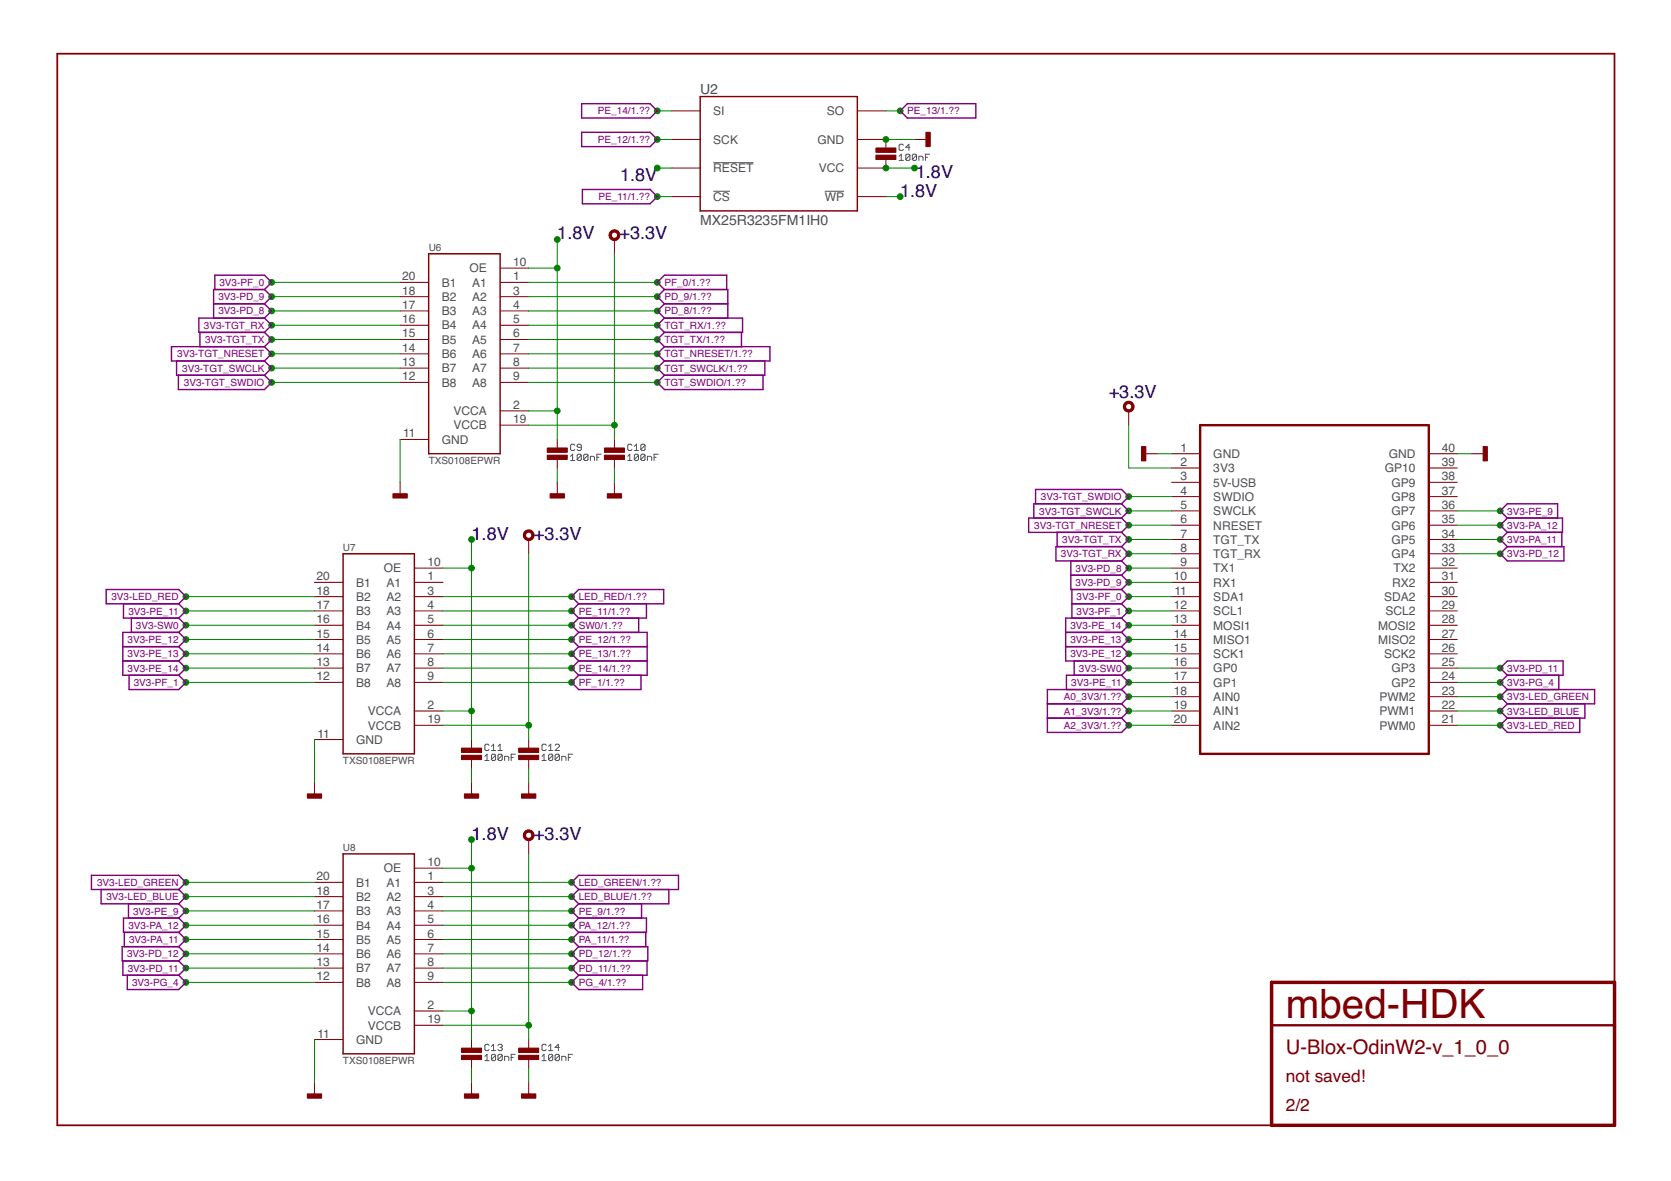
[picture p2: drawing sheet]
<svg xmlns="http://www.w3.org/2000/svg" width="297mm" height="210mm" viewBox="0 0 297 210" stroke-linecap="round" stroke-linejoin="round" font-family="sans-serif">
<g fill="none" stroke="#505050" stroke-width=".18">
<path d="M126.8 28.9h7.1M126.8 34h3M146.6 34h3.5M159.8 27.8l.4-.4v1.1M159.8 28.5h.8M160.6 25.8l-.2-.2h-.4l-.2 .2v.8l.2 .1h.4l.2-.1M161.8 27.6v.7l-.2 .2h-.4l-.2-.2M161.8 27.6l-.2-.2h-.4l-.2 .2v.7M161.8 27.6l-.8 .7M161.8 26.2h-.8l.6-.6v1.1M162.9 27.6v.7l-.2 .2h-.3l-.2-.2M162.9 27.6l-.2-.2h-.3l-.2 .2v.7"/>
<path d="M162.9 27.6l-.7 .7M163.3 28.5v-.7h.6l.2 .2v.5M164.5 28h.4M165.2 27.4h-.7v1.1M102.2 79.1l-.2-.1h-.4l-.2 .1v.8l.2 .2h.4l.2-.2M103.3 79.5h-.5l-.2-.2 .2-.3h.3l.2 .1v.8l-.2 .2h-.3l-.2-.2M112.3 79.1l-.2-.1h-.3l-.2 .1v.8l.2 .2h.3l.2-.2M112.8 79.3l.3-.3v1.1M114.7 79.1l-.2-.1h-.4l-.2 .1v.8M114.7 79.1v.8l-.2 .2h-.4l-.2-.2M114.7 79.1l-.8 .8M101.4 81.1l.4-.4v1.2"/>
<path d="M101.4 81.9h.8M103.3 80.9v.8l-.2 .2h-.3l-.2-.2M103.3 80.9l-.2-.2h-.3l-.2 .2v.8M103.3 80.9l-.7 .8M104.5 80.9v.8l-.2 .2h-.4l-.1-.2M104.5 80.9l-.2-.2h-.4l-.1 .2v.8M104.5 80.9l-.7 .8M104.9 81.9v-.8h.6l.2 .2v.6M106.1 81.3h.4M106.8 80.7h-.7v1.2M111.6 81.9h.7M111.6 81.1l.4-.4v1.2"/>
<path d="M112.8 80.1h.7M113.5 80.9v.8l-.2 .2h-.4l-.1-.2M113.5 80.9l-.2-.2h-.4l-.1 .2v.8M113.5 80.9l-.7 .8M114.7 80.9v.8l-.2 .2h-.4l-.2-.2M114.7 80.9l-.2-.2h-.4l-.2 .2v.8M114.7 80.9l-.8 .8M115.1 81.9v-.8h.6l.1 .2v.6M116.3 81.3h.3M117 80.7h-.7v1.2M86.2 134.4l.4-.4v1.2M86.2 135.2h.7"/>
<path d="M86.9 132.5l-.2-.2h-.3l-.2 .2v.7l.2 .2h.3l.2-.2M87.4 133.4h.7M87.4 132.7l.3-.4v1.1M88.1 134.2v.8l-.2 .2h-.4l-.1-.2M88.1 134.2l-.2-.2h-.4l-.1 .2v.8M88.1 134.2l-.7 .8M88.5 133.4h.8M88.5 132.7l.4-.4v1.1M89.3 134.2v.8l-.2 .2h-.4l-.2-.2M89.3 134.2l-.2-.2h-.4l-.2 .2v.8M89.3 134.2l-.8 .8M89.7 135.2v-.8h.6l.1 .2v.6"/>
<path d="M90.9 134.6h.3M91.6 134h-.7v1.2M96.4 135.2h.7M96.4 134.4l.3-.4v1.2M97.1 132.5l-.2-.2h-.4l-.1 .2v.7l.1 .2h.4l.2-.2M97.5 133.4h.8M97.5 132.7l.4-.4v1.1M98.3 134.2v.8l-.2 .2h-.4l-.2-.2M98.3 134.2l-.2-.2h-.4l-.2 .2v.8M98.3 134.2l-.8 .8M98.7 132.5l.2-.2h.4l.1 .2v.2l-.7 .7h.7M99.4 134.2v.8l-.1 .2h-.4l-.2-.2"/>
<path d="M99.4 134.2l-.1-.2h-.4l-.2 .2v.8M99.4 134.2l-.7 .8M99.9 135.2v-.8h.5l.2 .2v.6M101 134.6h.4M101.8 134h-.8v1.2M86.2 187.7l.4-.3v1.1M86.2 188.5h.7M86.9 185.8l-.2-.2h-.3l-.2 .2v.7l.2 .2h.3l.2-.2M87.4 186l.3-.4v1.1M87.4 186.7h.7M88.1 187.6l-.2-.2h-.4l-.1 .2v.7M88.1 187.6v.7l-.2 .2h-.4l-.1-.2"/>
<path d="M88.1 187.6l-.7 .7M88.5 185.8l.2-.2h.4l.2 .2-.2 .4M88.9 186.2h.2M89.1 186.2l.2 .2-.2 .3h-.4l-.2-.2M89.3 187.6l-.2-.2h-.4l-.2 .2v.7M89.3 187.6v.7l-.2 .2h-.4l-.2-.2M89.3 187.6l-.8 .7M89.7 188.5v-.8h.6l.1 .2v.6M90.9 187.9h.3M91.6 187.4h-.7v1.1M96.4 187.7l.3-.3v1.1M96.4 188.5h.7"/>
<path d="M97.1 185.8l-.2-.2h-.4l-.1 .2v.7l.1 .2h.4l.2-.2M97.5 186l.4-.4v1.1M97.5 186.7h.8M98.3 187.6l-.2-.2h-.4l-.2 .2v.7M98.3 187.6v.7l-.2 .2h-.4l-.2-.2M98.3 187.6l-.8 .7M99.4 187.6l-.1-.2h-.4l-.2 .2v.7M99.4 187.6v.7l-.1 .2h-.4l-.2-.2M99.4 187.6l-.7 .7M99.4 186.2h-.7l.6-.6v1.1M99.9 188.5v-.8h.5l.2 .2v.6M101 187.9h.4"/>
<path d="M101.8 187.4h-.8v1.1"/>
</g>
<path d="M287 174.6v-165.1h-276.8v190.5h215.8" fill="none" stroke="#800000" stroke-width=".32"/>
<path d="M226 174.6h61v25.4h-61z" fill="none" stroke="#800000" stroke-width=".61"/>
<path d="M213.3 75.6h40.7v58.4h-40.7zM226 182.2h61" fill="none" stroke="#800000" stroke-width=".42"/>
<g fill="none" stroke="#800000" stroke-width=".18">
<path d="M119.4 19.7h5.1M152.4 19.7h5.1M119.4 24.8h5.1M119.4 29.9h5.1M119.4 34.9h5.1M152.4 24.8h5.1v1.5M152.4 34.9h5.1M157.5 28.3v1.6h-5.1M162.6 24.8h2.5M71.1 50.2h5.1M71.1 52.7h5.1M71.1 55.3h5.1"/>
<path d="M71.1 57.8h5.1M88.9 50.2h5.1M88.9 52.7h5.1M88.9 55.3h5.1M88.9 57.8h5.1M88.9 47.6h5.1M109.2 42.6v2.5M71.1 60.3h5.1M71.1 62.9h5.1M71.1 65.4h5.1M71.1 68h5.1M71.1 78.1h5.1"/>
<path d="M88.9 60.3h5.1M88.9 62.9h5.1M88.9 65.4h5.1M88.9 68h5.1M88.9 73h5.1M88.9 75.6h5.1M99.1 78.1v1.5M109.2 78.1v1.5M200.6 73v2.6M71.1 85.7v2.6M94 95.9v2.5M99.1 81.7v1.5"/>
<path d="M99.1 85.7v2.6M109.2 81.7v1.5M109.2 85.7v2.6M203.2 80.6h2.5M208.3 80.6h5M208.3 83.2h5M208.3 85.7h5M208.3 88.3h5M208.3 90.8h5M208.3 93.3h5M208.3 95.9h5M208.3 98.4h5"/>
<path d="M254 80.6h5.1M254 83.2h5.1M254 85.7h5.1M254 88.3h5.1M254 90.8h5.1M254 93.3h5.1M254 95.9h5.1M254 98.4h5.1M261.6 80.6h2.5M55.9 103.5h5.1M55.9 106h5.1M55.9 108.6h5.1"/>
<path d="M55.9 111.1h5.1M55.9 113.7h5.1M55.9 116.2h5.1M55.9 118.7h5.1M73.7 101h5M73.7 103.5h5M73.7 106h5M73.7 108.6h5M73.7 111.1h5M73.7 113.7h5M73.7 116.2h5M73.7 118.7h5"/>
<path d="M208.3 101h5M208.3 103.5h5M208.3 106h5M208.3 108.6h5M208.3 111.1h5M208.3 113.7h5M208.3 116.2h5M208.3 118.7h5M254 101h5.1M254 103.5h5.1M254 106h5.1M254 108.6h5.1"/>
<path d="M254 111.1h5.1M254 113.7h5.1M254 116.2h5.1M254 118.7h5.1M55.9 121.3h5.1M55.9 131.4h5.1M55.9 139.1v2.5M73.7 121.3h5M73.7 126.4h5M73.7 128.9h5M83.8 131.4v1.6M83.8 135v1.5"/>
<path d="M83.8 139.1v2.5M94 131.4v1.6M94 135v1.5M94 139.1v2.5M208.3 121.3h5M208.3 123.8h5M208.3 126.4h5M208.3 128.9h5M254 121.3h5.1M254 123.8h5.1M254 126.4h5.1M254 128.9h5.1"/>
<path d="M55.9 156.8h5.1M55.9 159.4h5.1M73.7 156.8h5M73.7 159.4h5M73.7 154.3h5M94 149.2v2.6M55.9 161.9h5.1M55.9 164.4h5.1M55.9 167h5.1M55.9 169.5h5.1M55.9 172.1h5.1M55.9 174.6h5.1"/>
<path d="M73.7 161.9h5M73.7 164.4h5M73.7 167h5M73.7 169.5h5M73.7 172.1h5M73.7 174.6h5M73.7 179.7h5M55.9 192.4v2.5M55.9 184.8h5.1M73.7 182.2h5M83.8 184.8v1.5M83.8 188.3v1.5"/>
<path d="M83.8 192.4v2.5M94 184.8v1.5M94 188.3v1.5M94 192.4v2.5"/>
</g>
<g fill="#800000" stroke="#800000" stroke-width=".18">
<path d="M199.9 71.7a.96 .96 0 0 1 1.5 0 .96 .96 0 0 1-.4 1.5 .96 .96 0 0 1-1.3-.9h.4a.56 .56 0 0 1 .8-.5 .56 .56 0 0 1 .1 .9 .56 .56 0 0 1-.9-.2v-.2h-.4z" fill-rule="evenodd"/>
<path d="M108.5 41.2a.96 .96 0 0 1 1.5 0 .96 .96 0 0 1-.5 1.5 .96 .96 0 0 1-1.2-.9h.4a.56 .56 0 0 1 .8-.5 .56 .56 0 0 1 .1 .9 .56 .56 0 0 1-.9-.2v-.2h-.4z" fill-rule="evenodd"/>
<path d="M93.2 94.5a.96 .96 0 0 1 1.6 0 .96 .96 0 0 1-.5 1.5 .96 .96 0 0 1-1.3-.9h.4a.56 .56 0 0 1 .8-.4 .56 .56 0 0 1 .1 .9 .56 .56 0 0 1-.8-.3l-.1-.2h-.4z" fill-rule="evenodd"/>
<path d="M93.2 147.9a.96 .96 0 0 1 1.6 0 .96 .96 0 0 1-.5 1.5 .96 .96 0 0 1-1.3-.9h.4a.56 .56 0 0 1 .8-.5 .56 .56 0 0 1 .1 .9 .56 .56 0 0 1-.8-.3l-.1-.1h-.4z" fill-rule="evenodd"/>
</g>
<g fill="#800000" stroke="#800000" stroke-width=".18">
<path d="M202.9 79.4h.8v2.5h-.8z"/>
<path d="M263.6 79.4h.8v2.5h-.8z"/>
<path d="M164.6 23.5h.8v2.6h-.8z"/>
<path d="M155.7 26.3h3.6v.8h-3.6z"/>
<path d="M155.7 27.6h3.6v.7h-3.6z"/>
<path d="M97.3 79.6h3.5v.8h-3.5z"/>
<path d="M97.3 80.9h3.5v.8h-3.5z"/>
<path d="M107.4 79.6h3.6v.8h-3.6z"/>
<path d="M107.4 80.9h3.6v.8h-3.6z"/>
<path d="M97.8 87.8h2.5v.7h-2.5z"/>
<path d="M107.9 87.8h2.6v.7h-2.6z"/>
<path d="M69.8 87.8h2.6v.7h-2.6z"/>
<path d="M82 133h3.6v.7h-3.6z"/>
<path d="M82 134.2h3.6v.8h-3.6z"/>
<path d="M92.2 133h3.6v.7h-3.6z"/>
<path d="M92.2 134.2h3.6v.8h-3.6z"/>
<path d="M82.5 141.1h2.6v.8h-2.6z"/>
<path d="M92.7 141.1h2.5v.8h-2.5z"/>
<path d="M54.6 141.1h2.6v.8h-2.6z"/>
<path d="M82 186.3h3.6v.7h-3.6z"/>
<path d="M82 187.6h3.6v.7h-3.6z"/>
<path d="M92.2 186.3h3.6v.7h-3.6z"/>
<path d="M92.2 187.6h3.6v.7h-3.6z"/>
<path d="M82.5 194.4h2.6v.8h-2.6z"/>
<path d="M92.7 194.4h2.5v.8h-2.5z"/>
<path d="M54.6 194.4h2.6v.8h-2.6z"/>
</g>
<path d="M124.5 17.2h27.9v20.3h-27.9zM76.2 45.1h12.7v35.5h-12.7zM61 98.4h12.7v35.6h-12.7zM61 151.8h12.7v35.5h-12.7z" fill="none" stroke="#800000" stroke-width=".25"/>
<g fill="none" stroke="#008000" stroke-width=".18">
<path d="M116.8 19.7h2.6M157.5 19.7h2.5M116.8 24.8h2.6M116.8 29.9h2.6M116.8 34.9h2.6M157.5 24.8h5.1M157.5 29.9h5.1M157.5 34.9h2.5M48.3 57.8h22.8M48.3 50.2h22.8M48.3 55.3h22.8M48.3 52.7h22.8"/>
<path d="M94 57.8h22.8M94 50.2h22.8M94 55.3h22.8M94 52.7h22.8M94 47.6h5.1M99.1 42.6v35.5M109.2 45.1v33M48.3 68h22.8M48.3 65.4h22.8M48.3 62.9h22.8M48.3 60.3h22.8M71.1 78.1v7.6"/>
<path d="M94 75.6h15.2M94 73h5.1M94 68h22.8M94 65.4h22.8M94 62.9h22.8M94 60.3h22.8M200.6 75.6v7.6h7.7M83.8 95.9v35.5M94 98.4v33M99.1 83.2v2.5M109.2 83.2v2.5M200.6 88.3h7.7"/>
<path d="M200.6 90.8h7.7M200.6 93.3h7.7M200.6 95.9h7.7M200.6 98.4h7.7M205.7 80.6h2.6M259.1 80.6h2.5M259.1 90.8h7.6M259.1 93.3h7.6M259.1 95.9h7.6M259.1 98.4h7.6M33 113.7h22.9M33 116.2h22.9"/>
<path d="M33 118.7h22.9M33 106h22.9M33 108.6h22.9M33 111.1h22.9M78.7 113.7h22.9M78.7 116.2h22.9M78.7 118.7h22.9M78.7 101h5.1M78.7 106h22.9M78.7 108.6h22.9M78.7 111.1h22.9M200.6 113.7h7.7"/>
<path d="M200.6 116.2h7.7M200.6 118.7h7.7M200.6 101h7.7M200.6 103.5h7.7M200.6 106h7.7M200.6 108.6h7.7M200.6 111.1h7.7M259.1 118.7h7.6M33 121.3h22.9M55.9 131.4v7.7M78.7 128.9h15.3M78.7 126.4h5.1"/>
<path d="M78.7 121.3h22.9M83.8 136.5v2.6M94 136.5v2.6M200.6 128.9h7.7M200.6 123.8h7.7M200.6 126.4h7.7M200.6 121.3h7.7M259.1 128.9h7.6M259.1 123.8h7.6M259.1 126.4h7.6M259.1 121.3h7.6M33 156.8h22.9"/>
<path d="M33 159.4h22.9M78.7 154.3h5.1M78.7 156.8h22.9M78.7 159.4h22.9M83.8 149.2v35.6M94 151.8v33M33 174.6h22.9M33 172.1h22.9M33 169.5h22.9M33 167h22.9M33 164.4h22.9M33 161.9h22.9"/>
<path d="M78.7 174.6h22.9M78.7 172.1h22.9M78.7 169.5h22.9M78.7 167h22.9M78.7 164.4h22.9M78.7 161.9h22.9M78.7 179.7h5.1M55.9 184.8v7.6M78.7 182.2h15.3M83.8 189.8v2.6M94 189.8v2.6"/>
</g>
<g fill="#008000" stroke="#008000" stroke-width=".18">
<circle cx="109.2" cy="75.6" r=".51"/>
<circle cx="94" cy="128.9" r=".51"/>
<circle cx="94" cy="182.2" r=".51"/>
<circle cx="157.5" cy="24.8" r=".51"/>
<circle cx="200.6" cy="123.8" r=".51"/>
<circle cx="200.6" cy="126.4" r=".51"/>
<circle cx="200.6" cy="128.9" r=".51"/>
<circle cx="116.8" cy="57.8" r=".51"/>
<circle cx="116.8" cy="50.2" r=".51"/>
<circle cx="116.8" cy="24.8" r=".51"/>
<circle cx="101.6" cy="113.7" r=".51"/>
<circle cx="160" cy="19.7" r=".51"/>
<circle cx="101.6" cy="116.2" r=".51"/>
<circle cx="116.8" cy="19.7" r=".51"/>
<circle cx="101.6" cy="118.7" r=".51"/>
<circle cx="116.8" cy="55.3" r=".51"/>
<circle cx="116.8" cy="52.7" r=".51"/>
<circle cx="101.6" cy="174.6" r=".51"/>
<circle cx="101.6" cy="172.1" r=".51"/>
<circle cx="101.6" cy="169.5" r=".51"/>
<circle cx="101.6" cy="167" r=".51"/>
<circle cx="101.6" cy="164.4" r=".51"/>
<circle cx="101.6" cy="161.9" r=".51"/>
<circle cx="99.1" cy="42.6" r=".51"/>
<circle cx="99.1" cy="47.6" r=".51"/>
<circle cx="99.1" cy="73" r=".51"/>
<circle cx="83.8" cy="95.9" r=".51"/>
<circle cx="83.8" cy="101" r=".51"/>
<circle cx="83.8" cy="126.4" r=".51"/>
<circle cx="83.8" cy="149.2" r=".51"/>
<circle cx="83.8" cy="154.3" r=".51"/>
<circle cx="83.8" cy="179.7" r=".51"/>
<circle cx="116.8" cy="29.9" r=".51"/>
<circle cx="157.5" cy="29.9" r=".51"/>
<circle cx="162.6" cy="29.9" r=".51"/>
<circle cx="160" cy="34.9" r=".51"/>
<circle cx="200.6" cy="88.3" r=".51"/>
<circle cx="48.3" cy="68" r=".51"/>
<circle cx="200.6" cy="90.8" r=".51"/>
<circle cx="48.3" cy="65.4" r=".51"/>
<circle cx="200.6" cy="93.3" r=".51"/>
<circle cx="48.3" cy="62.9" r=".51"/>
<circle cx="200.6" cy="95.9" r=".51"/>
<circle cx="48.3" cy="60.3" r=".51"/>
<circle cx="200.6" cy="98.4" r=".51"/>
<circle cx="48.3" cy="57.8" r=".51"/>
<circle cx="200.6" cy="101" r=".51"/>
<circle cx="48.3" cy="55.3" r=".51"/>
<circle cx="200.6" cy="103.5" r=".51"/>
<circle cx="48.3" cy="52.7" r=".51"/>
<circle cx="200.6" cy="106" r=".51"/>
<circle cx="48.3" cy="50.2" r=".51"/>
<circle cx="116.8" cy="60.3" r=".51"/>
<circle cx="116.8" cy="62.9" r=".51"/>
<circle cx="116.8" cy="65.4" r=".51"/>
<circle cx="116.8" cy="68" r=".51"/>
<circle cx="33" cy="121.3" r=".51"/>
<circle cx="200.6" cy="108.6" r=".51"/>
<circle cx="33" cy="118.7" r=".51"/>
<circle cx="200.6" cy="111.1" r=".51"/>
<circle cx="33" cy="116.2" r=".51"/>
<circle cx="200.6" cy="113.7" r=".51"/>
<circle cx="33" cy="108.6" r=".51"/>
<circle cx="200.6" cy="121.3" r=".51"/>
<circle cx="200.6" cy="116.2" r=".51"/>
<circle cx="33" cy="113.7" r=".51"/>
<circle cx="200.6" cy="118.7" r=".51"/>
<circle cx="33" cy="111.1" r=".51"/>
<circle cx="101.6" cy="121.3" r=".51"/>
<circle cx="101.6" cy="111.1" r=".51"/>
<circle cx="101.6" cy="108.6" r=".51"/>
<circle cx="116.8" cy="34.9" r=".51"/>
<circle cx="33" cy="161.9" r=".51"/>
<circle cx="266.7" cy="90.8" r=".51"/>
<circle cx="33" cy="164.4" r=".51"/>
<circle cx="266.7" cy="93.3" r=".51"/>
<circle cx="33" cy="167" r=".51"/>
<circle cx="266.7" cy="95.9" r=".51"/>
<circle cx="33" cy="169.5" r=".51"/>
<circle cx="266.7" cy="98.4" r=".51"/>
<circle cx="33" cy="172.1" r=".51"/>
<circle cx="266.7" cy="118.7" r=".51"/>
<circle cx="33" cy="174.6" r=".51"/>
<circle cx="266.7" cy="121.3" r=".51"/>
<circle cx="266.7" cy="123.8" r=".51"/>
<circle cx="33" cy="156.8" r=".51"/>
<circle cx="266.7" cy="126.4" r=".51"/>
<circle cx="33" cy="159.4" r=".51"/>
<circle cx="266.7" cy="128.9" r=".51"/>
<circle cx="33" cy="106" r=".51"/>
<circle cx="101.6" cy="156.8" r=".51"/>
<circle cx="101.6" cy="159.4" r=".51"/>
<circle cx="101.6" cy="106" r=".51"/>
</g>
<g fill="none" stroke="#800080" stroke-width=".25">
<path d="M103.4 18.4h12.2l1.2 1.3-1.2 1.3h-12.2zM160 19.7l1.3-1.3h12.2v2.6h-12.2zM103.4 23.5h12.2l1.2 1.3-1.2 1.3h-12.2zM103.5 33.7h12.1l1.2 1.2-1.2 1.3h-12.1zM35.5 59.1v2.5M38 54h9M38.2 51.5v-2.6h8.8l1.3 1.3-1.3 1.3M47 56.5h-11.7v2.6h11.7M47 51.5h-9v5M47 59.1l1.3 1.2-1.3 1.3M47 56.5l1.3 1.3-1.3 1.3M47 54l1.3 1.3-1.3 1.2"/>
<path d="M47 51.5l1.3 1.2-1.3 1.3M118.1 56.5l-1.3 1.3 1.3 1.3M118.1 56.5h13.9v2.6h-13.9M118.1 51.5l-1.3-1.3 1.3-1.3h11.1v2.6M118.1 51.5h11.3v5M118.1 54l-1.3 1.3 1.3 1.2M118.1 54h11.3M118.1 51.5l-1.3 1.2 1.3 1.3M118.1 59.1l-1.3 1.2 1.3 1.3M131.8 59.1v2.5M31.4 64.2v2.5h15.6M31.7 66.7v2.5h15.3l1.3-1.2-1.3-1.3"/>
<path d="M47 64.2l1.3 1.2-1.3 1.3M47 61.6h-16.5v2.6h16.5M47 61.6l1.3 1.3-1.3 1.3M118.1 61.6l-1.3 1.3 1.3 1.3M118.1 66.7l-1.3 1.3 1.3 1.2h17.5v-2.5M118.1 61.6h18.8v2.6h-18.8M118.1 64.2l-1.3 1.2 1.3 1.3M136 64.2v2.5h-17.9M184.1 89.5v-2.5h15.3l1.2 1.3-1.2 1.2M187.9 94.6v2.6M190.4 99.7v5.1h9M199.4 89.5h-15.6v2.6"/>
<path d="M199.4 89.5l1.2 1.3-1.2 1.3M199.4 92.1h-16.5v2.5h16.5M199.4 92.1l1.2 1.2-1.2 1.3M199.4 94.6l1.2 1.3-1.2 1.3M199.4 97.2h-11.7v2.5h11.7M199.4 97.2l1.2 1.2-1.2 1.3M199.4 99.7l1.2 1.3-1.2 1.2M267.9 92.1l-1.2-1.3 1.2-1.3h9v2.6M267.9 92.1h9.8v2.5h-9.8M267.9 97.2h10.1v2.5h-10.1l-1.2-1.3zM267.9 92.1l-1.2 1.2 1.2 1.3M267.9 94.6l-1.2 1.3 1.2 1.3"/>
<path d="M277.6 94.6v2.6M18.9 104.8h12.9l1.2 1.2-1.2 1.3h-12.9zM21.8 114.9h10M21.8 117.5h10M21.9 107.3v2.6h9.9M23.3 109.9v2.5M31.8 112.4h-10v7.6h10M31.8 117.5l1.2 1.2-1.2 1.3M31.8 114.9l1.2 1.3-1.2 1.3M31.8 107.3l1.2 1.3-1.2 1.3M31.8 112.4l1.2 1.3-1.2 1.2M31.8 109.9l1.2 1.2-1.2 1.3"/>
<path d="M101.6 106l1.3-1.2h15.1v2.5h-15.1zM102.9 112.4l-1.3 1.3 1.3 1.2M102.9 112.4h12.1v7.6h-12.1M102.9 114.9h12.1M102.9 114.9l-1.3 1.3 1.3 1.3M102.9 117.5h12.1M102.9 117.5l-1.3 1.2 1.3 1.3M102.9 109.9l-1.3 1.2 1.3 1.3M102.9 107.3l-1.3 1.3 1.3 1.3M113.5 109.9v2.5M114.9 107.3v2.6h-12M189.4 112.4h10"/>
<path d="M189.4 114.9h10M190.4 102.2h9M190.5 107.3h8.9M190.5 104.8v5.1M190.9 117.5v2.5M199.4 109.9h-10v7.6h10M199.4 102.2l1.2 1.3-1.2 1.3M199.4 104.8l1.2 1.2-1.2 1.3M199.4 107.3l1.2 1.3-1.2 1.3M199.4 109.9l1.2 1.2-1.2 1.3M199.4 112.4l1.2 1.3-1.2 1.2M199.4 114.9l1.2 1.3-1.2 1.3"/>
<path d="M199.4 117.5l1.2 1.2-1.2 1.3M266.7 118.7l1.2-1.2h10v2.5h-10zM22.9 120v2.6h8.9l1.2-1.3-1.2-1.3M102.9 120l-1.3 1.3 1.3 1.3h11v-2.6M186.2 125.1h13.2M186.2 127.6h13.2M199.4 122.6l1.2 1.2-1.2 1.3M199.4 122.6h-13.2v7.6h13.2l1.2-1.3-1.2-1.3M199.4 125.1l1.2 1.3-1.2 1.2M199.4 120h-9.8v2.6M199.4 120l1.2 1.3-1.2 1.3M267.9 122.6h15.6v2.5h-15.6"/>
<path d="M267.9 127.6l-1.2 1.3 1.2 1.3h12.9v-2.6M267.9 120l-1.2 1.3 1.2 1.3M267.9 122.6l-1.2 1.2 1.2 1.3M267.9 125.1l-1.2 1.3 1.2 1.2M277.1 120v2.6M281.7 125.1v2.5h-13.8M16.3 155.6h15.5l1.2 1.2-1.2 1.3h-15.5zM18 158.1v2.5h13.8M31.8 158.1l1.2 1.3-1.2 1.2M101.6 156.8l1.3-1.2h17.7v2.5h-17.7zM102.9 158.1l-1.3 1.3 1.3 1.2M118.9 158.1v2.5h-16"/>
<path d="M21.8 170.8v2.5h10M22.1 165.7v2.6M22.6 173.3v2.6h9.2l1.2-1.3-1.2-1.3M22.8 160.6v2.6M31.8 168.3h-10.1v2.5h10.1M31.8 163.2h-9.9v2.5h9.9M31.8 160.6l1.2 1.3-1.2 1.3M31.8 163.2l1.2 1.2-1.2 1.3M31.8 165.7l1.2 1.3-1.2 1.3M31.8 168.3l1.2 1.2-1.2 1.3M31.8 170.8l1.2 1.3-1.2 1.2M102.9 173.3l-1.3 1.3 1.3 1.3h11.3v-2.6"/>
<path d="M102.9 170.8l-1.3 1.3 1.3 1.2M102.9 168.3h12.2v2.5h-12.2M102.9 168.3l-1.3 1.2 1.3 1.3M102.9 165.7l-1.3 1.3 1.3 1.3M102.9 163.2h12v2.5h-12M102.9 163.2l-1.3 1.2 1.3 1.3M102.9 160.6l-1.3 1.3 1.3 1.3M114 160.6v2.6M114.8 165.7v2.6M115 170.8v2.5h-12.1"/>
</g>
<text font-size="7.2" fill="#800000" x="228.6" y="181">mbed-HDK</text>
<text font-size="3.6" fill="#800000" x="228.6" y="187.3">U-Blox-OdinW2-v_1_0_0</text>
<g font-size="3.2" fill="#000080">
<text x="110.2" y="32.2">1.8V</text>
<text x="160" y="34.9">1.8V</text>
<text x="162.8" y="31.6">1.8V</text>
<text x="99.1" y="42.6">1.8V</text>
<text x="110.1" y="42.6">+3.3V</text>
<text x="197.1" y="70.7">+3.3V</text>
<text x="83.8" y="95.9">1.8V</text>
<text x="94.9" y="95.9">+3.3V</text>
<text x="83.8" y="149.2">1.8V</text>
<text x="94.9" y="149.2">+3.3V</text>
</g>
<g font-size="3.1" fill="#800000">
<text x="228.6" y="192.4">not saved!</text>
<text x="228.6" y="197.5">2/2</text>
</g>
<g font-size="2.5" fill="#505050">
<text x="124.5" y="16.7">U2</text>
<text x="124.5" y="40">MX25R3235FM1IH0</text>
</g>
<g font-size="2.1" fill="#505050">
<text x="126.8" y="20.5">SI</text>
<text x="147" y="20.5">SO</text>
<text x="126.8" y="25.5">SCK</text>
<text x="145.3" y="25.5">GND</text>
<text x="126.8" y="30.6">RESET</text>
<text x="126.8" y="35.7">CS</text>
<text x="145.6" y="30.6">VCC</text>
<text x="146.6" y="35.7">WP</text>
<text x="91.2" y="47.3">10</text>
<text x="71.5" y="49.8">20</text>
<text x="71.5" y="52.4">18</text>
<text x="78.5" y="50.9">B1</text>
<text x="78.5" y="53.5">B2</text>
<text x="83.5" y="48.4">OE</text>
<text x="83.9" y="50.9">A1</text>
<text x="83.9" y="53.5">A2</text>
<text x="91.2" y="49.8">1</text>
<text x="91.2" y="52.4">3</text>
<text x="71.5" y="54.9">17</text>
<text x="71.5" y="57.4">16</text>
<text x="71.5" y="60">15</text>
<text x="78.5" y="56">B3</text>
<text x="78.5" y="58.6">B4</text>
<text x="83.9" y="56">A3</text>
<text x="83.9" y="58.6">A4</text>
<text x="91.2" y="54.9">4</text>
<text x="91.2" y="57.4">5</text>
<text x="91.2" y="60">6</text>
<text x="71.5" y="62.5">14</text>
<text x="71.5" y="65.1">13</text>
<text x="78.5" y="61.1">B5</text>
<text x="78.5" y="63.6">B6</text>
<text x="83.9" y="61.1">A5</text>
<text x="83.9" y="63.6">A6</text>
<text x="91.2" y="62.5">7</text>
<text x="91.2" y="65.1">8</text>
<text x="71.5" y="67.6">12</text>
<text x="78.5" y="66.2">B7</text>
<text x="78.5" y="68.7">B8</text>
<text x="83.9" y="66.2">A7</text>
<text x="83.9" y="68.7">A8</text>
<text x="91.2" y="67.6">9</text>
<text x="71.7" y="77.8">11</text>
<text x="80.6" y="73.8">VCCA</text>
<text x="80.6" y="76.3">VCCB</text>
<text x="91.2" y="72.7">2</text>
<text x="91.2" y="75.2">19</text>
<text x="78.5" y="78.9">GND</text>
<text x="209.8" y="80.3">1</text>
<text x="209.8" y="82.8">2</text>
<text x="215.7" y="81.4">GND</text>
<text x="215.7" y="84">3V3</text>
<text x="246.2" y="84">GP10</text>
<text x="246.9" y="81.4">GND</text>
<text x="256.3" y="82.8">39</text>
<text x="256.3" y="80.3">40</text>
<text x="209.8" y="85.4">3</text>
<text x="209.8" y="87.9">4</text>
<text x="215.7" y="86.5">5V-USB</text>
<text x="215.7" y="89">SWDIO</text>
<text x="247.4" y="89">GP8</text>
<text x="247.4" y="86.5">GP9</text>
<text x="256.3" y="87.9">37</text>
<text x="256.3" y="85.4">38</text>
<text x="209.8" y="90.5">5</text>
<text x="209.8" y="93">6</text>
<text x="209.8" y="95.5">7</text>
<text x="215.7" y="91.6">SWCLK</text>
<text x="215.7" y="94.1">NRESET</text>
<text x="247.4" y="94.1">GP6</text>
<text x="247.4" y="91.6">GP7</text>
<text x="256.3" y="95.5">34</text>
<text x="256.3" y="93">35</text>
<text x="256.3" y="90.5">36</text>
<text x="68.2" y="101.7">OE</text>
<text x="76" y="100.6">10</text>
<text x="209.8" y="98.1">8</text>
<text x="209.8" y="100.6">9</text>
<text x="215.7" y="96.7">TGT_TX</text>
<text x="215.7" y="99.2">TGT_RX</text>
<text x="215.7" y="101.7">TX1</text>
<text x="247.4" y="99.2">GP4</text>
<text x="247.4" y="96.7">GP5</text>
<text x="247.7" y="101.7">TX2</text>
<text x="256.3" y="100.6">32</text>
<text x="256.3" y="98.1">33</text>
<text x="56.3" y="103.2">20</text>
<text x="56.3" y="105.7">18</text>
<text x="63.3" y="104.3">B1</text>
<text x="63.3" y="106.8">B2</text>
<text x="68.7" y="104.3">A1</text>
<text x="68.7" y="106.8">A2</text>
<text x="76" y="103.2">1</text>
<text x="76" y="105.7">3</text>
<text x="208.6" y="103.2">10</text>
<text x="208.8" y="105.7">11</text>
<text x="215.7" y="104.3">RX1</text>
<text x="215.7" y="106.8">SDA1</text>
<text x="246.1" y="106.8">SDA2</text>
<text x="247.5" y="104.3">RX2</text>
<text x="256.3" y="105.7">30</text>
<text x="256.3" y="103.2">31</text>
<text x="56.3" y="108.2">17</text>
<text x="56.3" y="110.8">16</text>
<text x="56.3" y="113.3">15</text>
<text x="63.3" y="109.3">B3</text>
<text x="63.3" y="111.9">B4</text>
<text x="68.7" y="109.3">A3</text>
<text x="68.7" y="111.9">A4</text>
<text x="76" y="108.2">4</text>
<text x="76" y="110.8">5</text>
<text x="76" y="113.3">6</text>
<text x="208.6" y="108.2">12</text>
<text x="208.6" y="110.8">13</text>
<text x="208.6" y="113.3">14</text>
<text x="215.7" y="109.3">SCL1</text>
<text x="215.7" y="111.9">MOSI1</text>
<text x="245" y="111.9">MOSI2</text>
<text x="246.3" y="109.3">SCL2</text>
<text x="256.3" y="113.3">27</text>
<text x="256.3" y="110.8">28</text>
<text x="256.3" y="108.2">29</text>
<text x="56.3" y="115.8">14</text>
<text x="56.3" y="118.4">13</text>
<text x="63.3" y="114.4">B5</text>
<text x="63.3" y="117">B6</text>
<text x="63.3" y="119.5">B7</text>
<text x="68.7" y="114.4">A5</text>
<text x="68.7" y="117">A6</text>
<text x="68.7" y="119.5">A7</text>
<text x="76" y="115.8">7</text>
<text x="76" y="118.4">8</text>
<text x="208.6" y="115.8">15</text>
<text x="208.6" y="118.4">16</text>
<text x="215.7" y="114.4">MISO1</text>
<text x="215.7" y="117">SCK1</text>
<text x="215.7" y="119.5">GP0</text>
<text x="245" y="114.4">MISO2</text>
<text x="246.1" y="117">SCK2</text>
<text x="247.4" y="119.5">GP3</text>
<text x="256.3" y="118.4">25</text>
<text x="256.3" y="115.8">26</text>
<text x="56.3" y="120.9">12</text>
<text x="63.3" y="122">B8</text>
<text x="68.7" y="122">A8</text>
<text x="76" y="120.9">9</text>
<text x="208.6" y="120.9">17</text>
<text x="208.6" y="123.5">18</text>
<text x="215.7" y="122">GP1</text>
<text x="215.7" y="124.6">AIN0</text>
<text x="245.2" y="124.6">PWM2</text>
<text x="247.4" y="122">GP2</text>
<text x="256.3" y="123.5">23</text>
<text x="256.3" y="120.9">24</text>
<text x="56.4" y="131.1">11</text>
<text x="65.4" y="127.1">VCCA</text>
<text x="65.4" y="129.7">VCCB</text>
<text x="76" y="126">2</text>
<text x="76" y="128.5">19</text>
<text x="208.6" y="126">19</text>
<text x="208.6" y="128.5">20</text>
<text x="215.7" y="127.1">AIN1</text>
<text x="215.7" y="129.7">AIN2</text>
<text x="245.2" y="129.7">PWM0</text>
<text x="245.2" y="127.1">PWM1</text>
<text x="256.3" y="128.5">21</text>
<text x="256.3" y="126">22</text>
<text x="63.3" y="132.2">GND</text>
<text x="68.2" y="155.1">OE</text>
<text x="76" y="153.9">10</text>
<text x="56.3" y="156.5">20</text>
<text x="56.3" y="159">18</text>
<text x="56.3" y="161.6">17</text>
<text x="63.3" y="157.6">B1</text>
<text x="63.3" y="160.1">B2</text>
<text x="68.7" y="157.6">A1</text>
<text x="68.7" y="160.1">A2</text>
<text x="76" y="156.5">1</text>
<text x="76" y="159">3</text>
<text x="76" y="161.6">4</text>
<text x="56.3" y="164.1">16</text>
<text x="56.3" y="166.6">15</text>
<text x="63.3" y="162.7">B3</text>
<text x="63.3" y="165.2">B4</text>
<text x="63.3" y="167.8">B5</text>
<text x="68.7" y="162.7">A3</text>
<text x="68.7" y="165.2">A4</text>
<text x="68.7" y="167.8">A5</text>
<text x="76" y="164.1">5</text>
<text x="76" y="166.6">6</text>
<text x="56.3" y="169.2">14</text>
<text x="56.3" y="171.7">13</text>
<text x="63.3" y="170.3">B6</text>
<text x="63.3" y="172.8">B7</text>
<text x="68.7" y="170.3">A6</text>
<text x="68.7" y="172.8">A7</text>
<text x="76" y="169.2">7</text>
<text x="76" y="171.7">8</text>
<text x="56.3" y="174.3">12</text>
<text x="63.3" y="175.4">B8</text>
<text x="68.7" y="175.4">A8</text>
<text x="76" y="174.3">9</text>
<text x="76" y="179.3">2</text>
<text x="56.4" y="184.4">11</text>
<text x="63.3" y="185.5">GND</text>
<text x="65.4" y="180.5">VCCA</text>
<text x="65.4" y="183">VCCB</text>
<text x="76" y="181.9">19</text>
</g>
<g font-size="1.8" fill="#800080">
<text x="106.3" y="20.3">PE_14/1.??</text>
<text x="161.3" y="20.3">PE_13/1.??</text>
<text x="106.3" y="25.4">PE_12/1.??</text>
<text x="106.4" y="35.6">PE_11/1.??</text>
<text x="38.8" y="53.4">3V3-PD_9</text>
<text x="39" y="50.8">3V3-PF_0</text>
<text x="118.1" y="50.8">PF_0/1.??</text>
<text x="118.1" y="53.4">PD_9/1.??</text>
<text x="36.2" y="58.4">3V3-TGT_RX</text>
<text x="38.8" y="55.9">3V3-PD_8</text>
<text x="118.1" y="58.4">TGT_RX/1.??</text>
<text x="118.1" y="55.9">PD_8/1.??</text>
<text x="31.5" y="63.5">3V3-TGT_NRESET</text>
<text x="36.4" y="61">3V3-TGT_TX</text>
<text x="118.1" y="61">TGT_TX/1.??</text>
<text x="118.1" y="63.5">TGT_NRESET/1.??</text>
<text x="32.4" y="66.1">3V3-TGT_SWCLK</text>
<text x="32.7" y="68.6">3V3-TGT_SWDIO</text>
<text x="118.1" y="66.1">TGT_SWCLK/1.??</text>
<text x="118.1" y="68.6">TGT_SWDIO/1.??</text>
<text x="185" y="88.9">3V3-TGT_SWDIO</text>
<text x="183.9" y="94">3V3-TGT_NRESET</text>
<text x="184.8" y="91.4">3V3-TGT_SWCLK</text>
<text x="267.9" y="91.4">3V3-PE_9</text>
<text x="267.9" y="94">3V3-PA_12</text>
<text x="188.6" y="99.1">3V3-TGT_RX</text>
<text x="188.8" y="96.5">3V3-TGT_TX</text>
<text x="191.2" y="101.6">3V3-PD_8</text>
<text x="267.9" y="96.5">3V3-PA_11</text>
<text x="267.9" y="99.1">3V3-PD_12</text>
<text x="19.8" y="106.7">3V3-LED_RED</text>
<text x="102.9" y="106.7">LED_RED/1.??</text>
<text x="191.2" y="104.1">3V3-PD_9</text>
<text x="191.4" y="106.7">3V3-PF_0</text>
<text x="22.8" y="109.2">3V3-PE_11</text>
<text x="24.2" y="111.8">3V3-SW0</text>
<text x="102.9" y="111.8">SW0/1.??</text>
<text x="102.9" y="109.2">PE_11/1.??</text>
<text x="190.3" y="111.8">3V3-PE_14</text>
<text x="191.4" y="109.2">3V3-PF_1</text>
<text x="22.7" y="119.4">3V3-PE_14</text>
<text x="22.7" y="116.8">3V3-PE_13</text>
<text x="22.7" y="114.3">3V3-PE_12</text>
<text x="102.9" y="114.3">PE_12/1.??</text>
<text x="102.9" y="116.8">PE_13/1.??</text>
<text x="102.9" y="119.4">PE_14/1.??</text>
<text x="190.3" y="114.3">3V3-PE_13</text>
<text x="190.3" y="116.8">3V3-PE_12</text>
<text x="191.8" y="119.4">3V3-SW0</text>
<text x="267.9" y="119.4">3V3-PD_11</text>
<text x="23.8" y="121.9">3V3-PF_1</text>
<text x="102.9" y="121.9">PF_1/1.??</text>
<text x="189.1" y="124.5">A0_3V3/1.??</text>
<text x="190.4" y="121.9">3V3-PE_11</text>
<text x="267.9" y="121.9">3V3-PG_4</text>
<text x="267.9" y="124.5">3V3-LED_GREEN</text>
<text x="189.1" y="127">A1_3V3/1.??</text>
<text x="189.1" y="129.5">A2_3V3/1.??</text>
<text x="267.9" y="127">3V3-LED_BLUE</text>
<text x="267.9" y="129.5">3V3-LED_RED</text>
<text x="17.2" y="157.5">3V3-LED_GREEN</text>
<text x="18.9" y="160">3V3-LED_BLUE</text>
<text x="102.9" y="157.5">LED_GREEN/1.??</text>
<text x="102.9" y="160">LED_BLUE/1.??</text>
<text x="22.8" y="165.1">3V3-PA_12</text>
<text x="22.9" y="167.6">3V3-PA_11</text>
<text x="23.7" y="162.5">3V3-PE_9</text>
<text x="102.9" y="167.6">PA_11/1.??</text>
<text x="102.9" y="165.1">PA_12/1.??</text>
<text x="102.9" y="162.5">PE_9/1.??</text>
<text x="22.6" y="170.2">3V3-PD_12</text>
<text x="22.7" y="172.7">3V3-PD_11</text>
<text x="102.9" y="172.7">PD_11/1.??</text>
<text x="102.9" y="170.2">PD_12/1.??</text>
<text x="23.5" y="175.2">3V3-PG_4</text>
<text x="102.9" y="175.2">PG_4/1.??</text>
</g>
<g font-size="1.8" fill="#505050">
<text x="76.2" y="44.6">U6</text>
<text x="76.2" y="82.4">TXS0108EPWR</text>
<text x="61" y="97.9">U7</text>
<text x="61" y="135.8">TXS0108EPWR</text>
<text x="61" y="151.2">U8</text>
<text x="61" y="189.1">TXS0108EPWR</text>
</g>
</svg>
